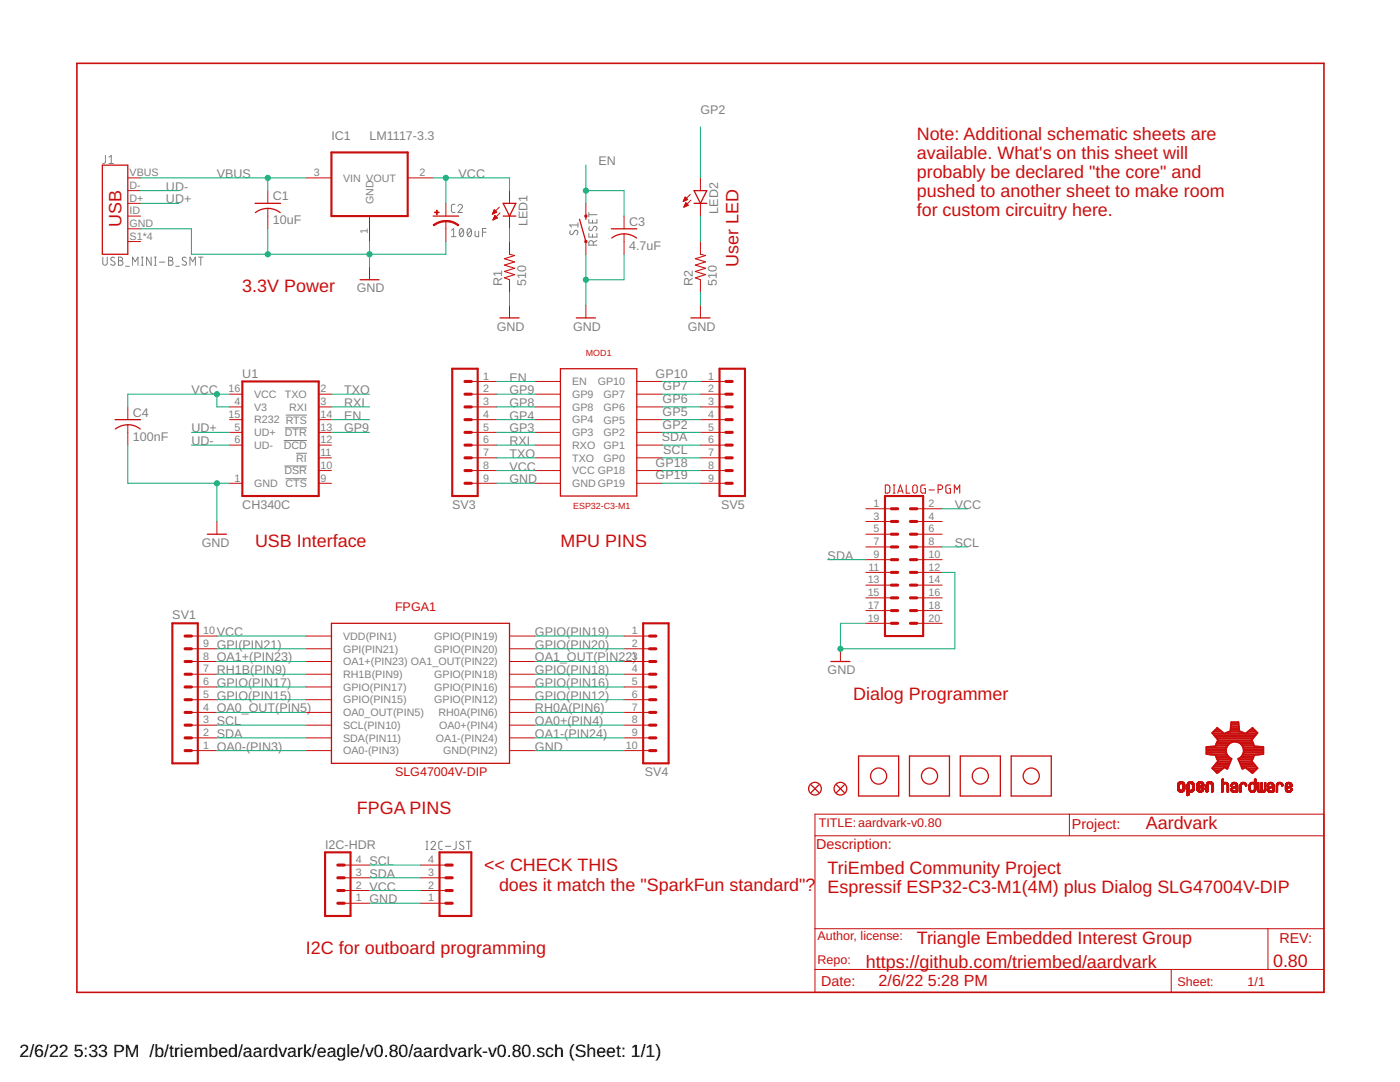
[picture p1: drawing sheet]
<svg xmlns="http://www.w3.org/2000/svg" width="279mm" height="216mm" viewBox="0 0 279 216" stroke-linecap="round" stroke-linejoin="round" font-family="sans-serif">
<g fill="none" stroke="#808080" stroke-width=".2">
<path d="M21 31v1.4l-.2 .2h-.3M21.8 32.6h.8M21.8 31.4l.4-.4v1.6M20.5 51.3v1.2a.44 .44 0 0 0 .5 .4 .44 .44 0 0 0 .4-.4v-1.2M22.9 51.5l-.2-.1a.38 .38 0 0 0-.5 .1 .38 .38 0 0 0 .1 .5l.5 .3a.41 .41 0 0 1 0 .6 .41 .41 0 0 1-.6-.1l-.1-.1M23.6 51.3h.5a.36 .36 0 0 1 .4 .4 .36 .36 0 0 1-.4 .3 .46 .46 0 0 1 .5 .5 .46 .46 0 0 1-.5 .4h-.5zM23.6 52h.5M25.1 53.1h.7M26.5 52.9v-1.6l.5 .9 .5-.9v1.6M28.2 52.9h.4M28.2 51.3h.4M28.4 51.3v1.6"/>
<path d="M30.2 51.3v1.6l-.9-1.6v1.6M30.8 52.9h.4M30.8 51.3h.4M31 51.3v1.6M31.8 52.3h1.1M33.7 51.3h.4a.36 .36 0 0 1 .4 .4 .36 .36 0 0 1-.4 .3 .46 .46 0 0 1 .4 .5 .46 .46 0 0 1-.4 .4h-.4zM33.7 52h.4M35.1 53.1h.7M37.1 51.5l-.1-.1a.38 .38 0 0 0-.6 .1 .38 .38 0 0 0 .2 .5l.5 .3a.44 .44 0 0 1-.1 .7 .44 .44 0 0 1-.7-.3M37.9 52.9v-1.6l.6 .9 .5-.9v1.6M39.6 51.3h.9M40.1 51.3v1.6"/>
<path d="M90.1 46l.4-.4v1.6M90.1 47.2h.9M90.8 40.8h-.5l-.2 .3v1.1l.2 .2h.5M91.4 41.1a.44 .44 0 0 1 .6-.3 .44 .44 0 0 1 .2 .7l-.8 .9h.9M91.8 45.7l.3-.1a.97 .97 0 0 1 0 1.6 1.02 1.02 0 0 1-.3-1.5zM92.5 46l-.8 .9M93.4 45.7l.3-.1a.97 .97 0 0 1 0 1.6 1.02 1.02 0 0 1-.3-1.5zM94 46l-.7 .9M94.8 46.1v1l.3 .1h.4v-1.1M96.3 46.3h.7M97 45.6h-.7v1.6M113.8 46l-.1 .6 .4 .2 .2-.1 .4-.7a.42 .42 0 0 1 .6 .1 .42 .42 0 0 1-.1 .6l-.1 .2"/>
<path d="M115.3 44.9h-1.6l.4 .4M115.3 44.4v.9M117.5 42.4v.9M117.5 43.8v.7h1.6v-.7M117.5 46.6v.7h1.6v-.7M117.5 42.8h1.6M117.6 45.2a.42 .42 0 0 0-.1 .6 .42 .42 0 0 0 .6 .1l.4-.7a.46 .46 0 0 1 .7 .2 .46 .46 0 0 1-.3 .7M118.2 43.9v.6M118.2 46.8v.5M118.4 48.9v-.4a.44 .44 0 0 0-.4-.5 .44 .44 0 0 0-.5 .5v.4h1.6M119.1 48l-.7 .4M56.6 87.9h4.7"/>
<path d="M56.7 93h4.6M56.9 85.4h4.4M57 95.5h4.3M57 82.8h4.3M59.1 90.4h2.2M85 169.5h.4M85 167.9h.4M85.2 167.9v1.6M86 168.2a.45 .45 0 0 1 .6-.3 .45 .45 0 0 1 .2 .7l-.8 .9h.9M88.3 167.9h-.5l-.2 .3v1.1l.2 .2h.5M88.9 168.9h1.1M91 167.9v1.4l-.5 .2"/>
<path d="M92.5 168l-.2-.1a.38 .38 0 0 0-.5 .1 .38 .38 0 0 0 .1 .6l.5 .2a.41 .41 0 0 1 .1 .6 .41 .41 0 0 1-.7 0l-.1-.1M93.1 167.9h.9M93.5 167.9v1.6"/>
</g>
<g fill="none" stroke="#c90d0c" stroke-width=".42">
<path d="M66.1 30.4h15.3v12.7h-15.3zM48.4 76.1h15.2v22.9h-15.2zM90.3 73.6h5v25.4h-5zM143.6 73.6h5.1v25.4h-5.1zM176.6 99h7.6v27.9h-7.6zM34.4 124.4h5.1v27.9h-5.1zM128.4 124.4h5v27.9h-5zM64.9 170.1h5.1v12.7h-5.1zM87.7 170.1h6.4v12.7h-6.4z"/>
<circle cx="116.9" cy="48.2" r=".13"/>
<circle cx="116.9" cy="43.1" r=".13"/>
</g>
<g fill="none" stroke="#c90d0c" stroke-width=".61">
<path d="M92.8 78.7h1.3M92.8 76.1h1.3M144.9 78.7h1.2M144.9 76.1h1.2M92.8 81.2h1.3M92.8 86.3h1.3M92.8 83.7h1.3M92.8 93.9h1.3M92.8 91.4h1.3M92.8 88.8h1.3M92.8 96.4h1.3M144.9 81.2h1.2"/>
<path d="M144.9 86.3h1.2M144.9 83.7h1.2M144.9 93.9h1.2M144.9 91.4h1.2M144.9 88.8h1.2M144.9 96.4h1.2M177.9 106.6h1.3M177.9 104.1h1.3M177.9 101.5h1.3M177.9 111.7h1.3M177.9 109.1h1.3M177.9 114.2h1.3"/>
<path d="M177.9 116.8h1.3M177.9 119.3h1.3M181.7 106.6h1.3M181.7 104.1h1.3M181.7 101.5h1.3M181.7 111.7h1.3M181.7 109.1h1.3M181.7 114.2h1.3M181.7 116.8h1.3M181.7 119.3h1.3M36.9 139.6h1.3M36.9 132h1.3"/>
<path d="M36.9 134.5h1.3M36.9 137.1h1.3M36.9 126.9h1.3M36.9 129.5h1.3M129.6 139.6h1.3M129.6 132h1.3M129.6 134.5h1.3M129.6 137.1h1.3M129.6 126.9h1.3M129.6 129.5h1.3M177.9 121.8h1.3M177.9 124.4h1.3"/>
<path d="M181.7 121.8h1.3M181.7 124.4h1.3M36.9 144.7h1.3M36.9 147.2h1.3M36.9 149.8h1.3M36.9 142.2h1.3M129.6 144.7h1.3M129.6 147.2h1.3M129.6 149.8h1.3M129.6 142.2h1.3M67.4 175.2h1.3M67.4 177.7h1.3"/>
<path d="M67.4 172.6h1.3M89 175.2h1.3M89 177.7h1.3M89 172.6h1.3M67.4 180.2h1.3M89 180.2h1.3"/>
</g>
<g fill="none" stroke="#c90d0c" stroke-width=".2">
<path d="M25.5 35.5h2.5M25.5 38h2.5M53.4 38v2.6M61.1 35.5h5M81.4 35.5h5M101.7 38v2.6M136.5 39.9h.6M136.5 39.8h.7M136.6 39.6h.5M136.6 39.5h.4M136.7 39.4h.1M136.7 39.3l.5 .5-.8 .4z"/>
<path d="M137.8 38.8l-1.4 1.4M137.9 39.9l-1.4 1.4M139.8 35.5v2.5M25.5 40.6h2.5M25.5 45.7h2.5M25.5 43.1h2.5M25.5 48.2h2.5M53.4 41.6v4.1M73.7 43.1v5.1M73.7 53.3v2.5M89 40.6v2.5M89 44.1v4.1"/>
<path d="M98.3 42.7h.1M98.3 42.5h.4M98.4 43.9h.1M98.4 42.4h.6M98.4 42.3h.7M98.4 43.8h.3M98.5 42.2h.5M98.5 43.6h.5M98.6 42.1h.3M98.6 43.5h.7M98.6 41.9h.1M98.6 43.4h.6"/>
<path d="M98.6 41.8l.5 .6-.8 .3zM98.7 43.3h.4M98.7 43.1h.2M98.7 43h.1M98.8 43l-.4 .9M98.8 43l.5 .5-.9 .4M99.7 41.3l-1.4 1.4M99.8 42.5l-1.4 1.4M101.7 43.1v2.6M101.7 48.2v2.5M101.7 55.8v2.6M116.9 40.6v2.5"/>
<path d="M116.9 48.2v2.5M124.5 43.1v2.6M124.5 46.7v4M136.4 40.1h.1M136.4 40h.4M136.5 41.2h.3M136.6 41.1h.4M136.6 41h.7M136.7 40.9h.6M136.7 40.7h.5M136.8 40.6h.2M136.8 40.5h.1"/>
<path d="M136.9 40.4l.5 .6-.9 .3zM139.8 40.6v2.5M139.8 48.2v2.5M139.8 55.8v2.6M45.8 78.7h2.6M63.6 78.7h2.5M94.1 76.1h5M94.1 78.7h5M101.7 60.9v2.5M106.8 76.1h5M106.8 78.7h5M116.9 60.9v2.5"/>
<path d="M127.1 76.1h5.1M127.1 78.7h5.1M139.8 76.1h5.1M139.8 78.7h5.1M139.8 60.9v2.5M25.5 81.2v2.5M25.5 84.8v4M45.8 81.2h2.6M45.8 83.7h2.6M45.8 86.3h2.6M45.8 88.8h2.6M45.8 96.4h2.6"/>
<path d="M63.6 81.2h2.5M63.6 83.7h2.5M63.6 86.3h2.5M63.6 88.8h2.5M63.6 91.4h2.5M63.6 93.9h2.5M63.6 96.4h2.5M94.1 81.2h5M94.1 83.7h5M94.1 86.3h5M94.1 88.8h5M94.1 91.4h5"/>
<path d="M94.1 93.9h5M94.1 96.4h5M106.8 81.2h5M106.8 83.7h5M106.8 86.3h5M106.8 88.8h5M106.8 91.4h5M106.8 93.9h5M106.8 96.4h5M127.1 81.2h5.1M127.1 83.7h5.1M127.1 86.3h5.1"/>
<path d="M127.1 88.8h5.1M127.1 91.4h5.1M127.1 93.9h5.1M127.1 96.4h5.1M139.8 81.2h5.1M139.8 83.7h5.1M139.8 86.3h5.1M139.8 88.8h5.1M139.8 91.4h5.1M139.8 93.9h5.1M139.8 96.4h5.1M176.7 96.8h.6l.2 .2 .1 .9-.3 .5h-.6z"/>
<path d="M178.3 96.8h.3M178.3 98.4h.3M178.4 96.8v1.6M179.2 98.4l.5-1.6 .5 1.6M179.3 98h.8M180.8 96.8v1.6h.8M182.3 96.9l.3-.1 .3 .1 .1 1a.44 .44 0 0 1-.4 .5 .44 .44 0 0 1-.4-.5zM184.7 96.8h-.7l-.2 .2v1l.2 .4h.7v-.9h-.3M185.4 97.8h1.1M187.2 97.7h.5a.44 .44 0 0 0 .4-.5 .44 .44 0 0 0-.4-.4h-.5v1.6M189.7 96.8h-.7l-.2 .2 .1 1.3 .8 .1v-.9h-.3M190.5 98.4v-1.6l.5 .9 .5-.9v1.6"/>
<path d="M43.3 104.1v2.5M172.8 101.5h5.1M172.8 104.1h5.1M172.8 106.6h5.1M172.8 109.1h5.1M172.8 111.7h5.1M172.8 114.2h5.1M172.8 116.8h5.1M172.8 119.3h5.1M183 101.5h5M183 104.1h5M183 106.6h5"/>
<path d="M183 109.1h5M183 111.7h5M183 114.2h5M183 116.8h5M183 119.3h5M38.2 139.6h5.1M38.2 137.1h5.1M38.2 134.5h5.1M38.2 132h5.1M38.2 129.5h5.1M38.2 126.9h5.1M61.1 139.6h5"/>
<path d="M61.1 137.1h5M61.1 134.5h5M61.1 132h5M61.1 129.5h5M61.1 126.9h5M101.7 139.6h5.1M101.7 137.1h5.1M101.7 134.5h5.1M101.7 132h5.1M101.7 129.5h5.1M101.7 126.9h5.1M124.5 139.6h5.1"/>
<path d="M124.5 137.1h5.1M124.5 134.5h5.1M124.5 132h5.1M124.5 129.5h5.1M124.5 126.9h5.1M167.7 129.5v2.5M172.8 121.8h5.1M172.8 124.4h5.1M183 121.8h5M183 124.4h5M38.2 149.8h5.1M38.2 147.2h5.1"/>
<path d="M38.2 144.7h5.1M38.2 142.2h5.1M61.1 149.8h5M61.1 147.2h5M61.1 144.7h5M61.1 142.2h5M101.7 149.8h5.1M101.7 147.2h5.1M101.7 144.7h5.1M101.7 142.2h5.1M124.5 149.8h5.1M124.5 147.2h5.1"/>
<path d="M124.5 144.7h5.1M124.5 142.2h5.1M235 157.4l.4 .1M235 157.4h.4M235 157.3h.4M235 157.2h.4M235 157.1h.4M235 157h.4M235 156.9h.4M235 156.8h.4M235 156.7h.4M235 156.5h.4"/>
<path d="M235 157.6h.5M235 157.5l.5 .1M235 157.5h.4M235 157.6h.6M235.1 157.7h1.3M235.1 156.3h1.2M235.1 157.8h1.2M235.1 156.2h1.2M235.2 157.8h1.1M235.2 156.2h1.1M235.2 157.9h1M235.2 156.1h1"/>
<path d="M235.3 157.9h.9M235.3 156.1h.8M235.3 158h.8M235.4 156.6h-.4M235.4 156h.6M235.5 156.4l-.5 .1M235.5 158.1h.4M235.5 156h.4M235.5 156.4h-.5M235.6 158.1h.2M235.6 156.4h-.6M235.8 156.4h.6"/>
<path d="M235.8 157.7h.6M235.9 156.4h.5M235.9 157.6h.5M235.9 156.4l.5 .1M236 157.5h.4M236 156.5h.4M236 157.5h.5M236 156.6h.5M236 156.5l.5 .1M236.1 157.4h.4M236.1 157.3h.4M236.1 157.2h.4"/>
<path d="M236.1 157.1h.4M236.1 157h.4M236.1 156.9h.4M236.1 156.8h.4M236.1 156.7h.4M236.4 157.6h-.5M236.9 158.6h.4M236.9 158.5h.4M236.9 158.4h.4M236.9 158.3h.4M236.9 158.2h.4M236.9 158.1h.4"/>
<path d="M236.9 157.7h1.4M236.9 157.6h.6M236.9 157.6h.5M236.9 157.5l.5 .1M236.9 157.5h.4M236.9 157.4h.4M236.9 157.3h.4M236.9 157.2h.4M236.9 157.1h.4M236.9 157h.4M236.9 156.9h.4M236.9 156.8h.4"/>
<path d="M236.9 156.7h.4M236.9 156.5h.4M236.9 156.5h.5M237 156.3h1.3M237 156.3h1.2M237 156.2h1.2M237.1 158.7l-.2 .1M237.1 156.2h1.1M237.2 156.1h.9M237.2 156.1h.8M237.2 158.7h-.3M237.3 158.6l-.4 .1"/>
<path d="M237.3 156.6h-.4M237.3 156h.6M237.4 158.1h.4M237.4 156.4l-.5 .1M237.4 156h.4M237.5 156.4h-.5M237.6 158.1h.1M237.6 156.4h-.6M237.7 156.4h.6M237.8 157.6h.5M237.8 156.4h.5M237.9 156.4h.4"/>
<path d="M237.9 156.5h.5M238 157.5h.4M238 157.4h.4M238 157.3h.4M238 157.2h.4M238 157.1h.4M238 157h.4M238 156.9h.4M238 156.8h.4M238 156.7h.4M238 156.6h.4M238 158h-1.1"/>
<path d="M238.1 157.9l-1.2 .1M238.1 157.9h-1.2M238.2 157.8l-1.3 .1M238.2 157.8h-1.3M238.3 157.8h-1.4M238.3 157.6l-.5 .1M238.3 157.5l-.4 .1M238.4 157.5h-.5M238.8 157.5l.5 .1M238.8 157.5h.4M238.8 157.4l.4 .1M238.8 157.4h.4"/>
<path d="M238.8 156.8l.4 .1M238.8 156.8h.4M238.8 156.7h.4M238.8 156.5h.4M238.8 157.6h.6M238.9 157.6l.5 .1M238.9 157.7h1.3M238.9 156.3h1.3M239 157.8h1.1M239 156.2h1.1M239.1 157.9h.9M239.1 156.1h.9"/>
<path d="M239.1 156.1h.8M239.2 158h.7M239.2 156.7h-.4M239.2 156.6h-.4M239.2 156h.6M239.2 156.5l-.4 .1M239.3 157.4h-.5M239.3 156.9h1M239.3 156.4l-.5 .1M239.3 158.1h.5M239.4 157.3h-.6M239.4 156.4h-.6"/>
<path d="M239.4 156h.3M239.4 158.1h.2M239.5 156.8h.8M239.5 156.4h-.6M239.5 157.2l-.7 .1M239.6 157.2h-.8M239.6 156.8h.7M239.6 156.4h.6M239.7 157.7h.5M239.7 156.7h.6M239.7 157.1l-.9 .1M239.7 156.4h.5"/>
<path d="M239.7 157.6h.5M239.8 156.4l.5 .1M239.8 157.1h-1M239.8 156.7h.5M239.8 156.5h.5M239.8 157.5h.5M239.8 156.6h.5M239.9 157.5h.4M239.9 157.4h.4M239.9 157.3h.4M239.9 157.1h-1.1M240 157.2h.3"/>
<path d="M240.1 157h-1.3M240.1 157.2h.1M240.2 157.8h-1.3M240.2 156.9h-1.4M240.3 157.5l-.5 .1M240.7 157.8h.4M240.7 157.7h.4M240.7 157.6h.4M240.7 157.5h.4M240.7 157.4h.4M240.7 157.3h.4M240.7 157.2h.4"/>
<path d="M240.7 157.1h.4M240.7 157h.4M240.7 156.9h.4M240.7 156.8h.4M240.7 156.7h.4M240.7 156.6h.4M240.8 158.1h.1M240.8 156.3h1.3M240.9 156.3h1.2M240.9 156.2h1.1M241 156.1h.9M241 158h-.3"/>
<path d="M241.1 157.9l-.4 .1M241.1 157.9h-.4M241.1 156h.6M241.2 156.5l-.5 .1M241.2 156.5h-.5M241.2 156.4l-.5 .1M241.3 156.4h-.5M241.3 156h.3M241.4 156.4h-.6M241.5 156.4h.6M241.6 156.4h.5M241.7 156.4l.5 .1"/>
<path d="M241.7 156.5h.5M241.8 156.5h.4M241.8 157.9h.4M241.8 157.8h.4M241.8 157.7h.4M241.8 157.6h.4M241.8 157.5h.4M241.8 157.4h.4M241.8 157.3h.4M241.8 157.2h.4M241.8 157.1h.4M241.8 157h.4"/>
<path d="M241.8 156.9h.4M241.8 156.8h.4M241.8 156.7h.4M241.8 156.6h.4M241.8 158.1h.1M242.1 158h-.3M242.2 157.9l-.4 .1M243.8 157.9h.3M243.8 157.8h.3M243.8 157.7h.3M243.8 157.6h.3M243.8 157.5h.3"/>
<path d="M243.8 157.4h.3M243.8 157.3h.3M243.8 157.2h.3M243.8 157.1h.3M243.8 157h.3M243.8 156.9h.3M243.8 156.8h.3M243.8 156.7h.3M243.8 156.6h.4M243.8 156.5h.4M243.8 156.4h1.3M243.8 156.3h1.2"/>
<path d="M243.8 156.2h1.1M243.8 156.1l1.1 .1M243.8 156.1h.3M243.8 156h.3M243.8 155.9h.3M243.8 155.8h.3M243.8 155.7h.3M243.8 155.6h.3M243.8 155.5h.3M243.9 158.1h.1M243.9 155.5h.2M244 155.4h.1"/>
<path d="M244 158.1h-.2M244.1 158h-.3M244.2 156.5l-.4 .1M244.3 156.1h.5M244.3 156.4l-.5 .1M244.4 156.4h-.6M244.6 156.4h.5M244.7 156.4l.5 .1M244.8 156.5h.4M244.9 156.6h.3M244.9 156.7h.3M244.9 157.9h.3"/>
<path d="M244.9 157.8h.3M244.9 157.7h.3M244.9 157.6h.3M244.9 157.5h.3M244.9 157.4h.3M244.9 157.3h.3M244.9 157.2h.3M244.9 157.1h.3M244.9 157h.3M244.9 156.9h.3M244.9 156.8h.3M244.9 158.1h.1"/>
<path d="M245.1 158.1h-.2M245.2 158h-.3M245.2 157.9h-.3M245.6 157.6l.4 .1M245.6 157.6h.4M245.6 157.5h.3M245.7 157.7h.3M245.7 156.7h.2M245.7 157.8h.5M245.7 157.8h.4M245.7 157.4h.3M245.7 156.5h.3"/>
<path d="M245.7 157.8h.8M245.8 157.9h.7M245.8 156.4h1.1M245.8 157.9l.7 .1M245.8 156.3h1M245.9 158h.6M245.9 156.8l-.3 .1M245.9 156.3h.9M245.9 156.8h-.3M245.9 156.2h.9M245.9 157.1h1.1M245.9 156.7l-.3 .1"/>
<path d="M246 157.5h-.4M246 156.7h-.3M246 156.2h.7M246 158.1h.5M246 156.6h-.3M246 157.4l-.3 .1M246 157.1h1M246.1 156.5h-.4M246.1 156.1h.5M246.1 157.4h-.4M246.1 157h.9M246.1 156.4l-.4 .1"/>
<path d="M246.2 158.1h.1M246.2 156.4h-.4M246.3 157.8h.2M246.3 157.3h-.6M246.3 157h.7M246.4 156.9h.6M246.4 157.2l-.7 .1M246.4 156.4h.5M246.5 157.2h-.7M246.5 156.9h.5M246.5 156.4l.5 .1M246.6 156.5h.4"/>
<path d="M246.6 156.8h.4M246.6 156.5l.4 .1M246.7 156.6h.3M246.7 156.8h.3M246.7 156.7h.3M246.7 158.1h.1M246.7 157.9h.3M246.7 157.8h.3M246.7 157.7h.3M246.7 157.6h.3M246.7 157.5h.3M246.7 157.4h.3"/>
<path d="M246.7 157.3h.3M246.7 157.2h.3M246.9 158.1h-.2M247 158h-.3M247 157.1l-1.2 .1M247.5 157.9h.3M247.5 157.8h.3M247.5 157.7h.3M247.5 157.6h.3M247.5 157.5h.3M247.5 157.4h.3M247.5 157.3h.3"/>
<path d="M247.5 157.2h.3M247.5 157.1h.3M247.5 157h.3M247.5 156.9h.3M247.5 156.8h.3M247.5 156.7h.3M247.5 158.1h.1M247.6 156.4h1.1M247.6 158.1h-.1M247.6 156.3h1.1M247.7 156.3h.9M247.7 156.2h.9"/>
<path d="M247.7 158h-.2M247.8 156.2h.7M247.8 156.6h-.3M247.8 156.5l-.3 .1M247.9 156.5h-.4M247.9 156.1h.5M247.9 156.4l-.4 .1M248.1 156.4h-.6M248.2 156.4h.5M248.3 156.4l.5 .1M248.4 156.5h.4M248.5 156.5h.3"/>
<path d="M248.5 156.6h.3M248.5 156.7h.3M248.7 156.8l-.1 .1M248.8 156.8h-.2M248.8 156.7l-.3 .1M249.3 157.5h.3M249.3 157.4h.3M249.3 157.3h.3M249.3 157.2h.3M249.3 157.1h.3M249.3 157h.3M249.3 156.9h.3"/>
<path d="M249.3 156.8h.3M249.3 156.7h.3M249.3 157.6h.3M249.3 156.6h.3M249.3 157.8h.5M249.3 157.7h.4M249.4 157.8h.5M249.4 157.8h1.1M249.4 156.3h1.2M249.4 157.9h1.1M249.5 157.9h.9M249.5 156.3h1.1"/>
<path d="M249.5 156.2h1.1M249.6 156.2h1M249.6 156.6h-.3M249.7 158.1h.6M249.7 156.5h-.4M249.7 158.1h.5M249.7 156.1h.5M249.7 156.4l-.4 .1M249.9 156.4h-.5M249.9 158.1h.1M250 156.4h.6M250.1 157.8h.5"/>
<path d="M250.1 156.4h.5M250.2 156.5h.4M250.3 157.7h.3M250.3 156.5h.3M250.3 157.6h.3M250.3 156.6h.3M250.3 157.5h.3M250.3 157.4h.3M250.3 157.3h.3M250.3 157.2h.3M250.3 157.1h.3M250.3 157h.3"/>
<path d="M250.3 156.9h.3M250.3 156.8h.3M250.3 156.7h.3M250.3 156.1h.3M250.3 156h.3M250.3 155.9h.3M250.3 155.8h.3M250.3 155.7h.3M250.3 155.6h.3M250.3 155.5h.3M250.4 158h-.8M250.4 155.5h.2"/>
<path d="M250.5 155.4h.1M250.5 157.8h-.5M250.6 157.7h-.4M250.6 156.4h-1.2M250.9 157.5h.3M250.9 157.4h.3M250.9 157.3h.3M250.9 157.2h.3M250.9 157.1h.3M250.9 157h.3M250.9 156.9h.3M250.9 156.8h.3"/>
<path d="M250.9 156.7h.3M250.9 156.6h.3M250.9 156.5h.3M250.9 156.4h.3M250.9 156.3h.3M250.9 157.8h.4M250.9 157.7h.3M250.9 157.6h.3M250.9 156.2h.3M251 157.8h1.6M251 156.2h.2M251 157.9h1.5"/>
<path d="M251.1 156.1h.1M251.2 158.1h.4M251.5 158.1h.1M251.5 157.8h.5M251.6 157.7h.3M251.6 157.6h.3M251.6 157.5h.3M251.6 157.4h.3M251.6 157.3h.3M251.6 157.2h.3M251.6 157.1h.3M251.6 157h.3"/>
<path d="M251.6 156.9h.3M251.6 156.8h.3M251.6 156.7h.3M251.6 156.6h.3M251.6 156.5h.3M251.6 156.4h.3M251.6 156.3h.3M251.6 156.2h.3M251.7 158.1h-.5M251.7 156.2h.2M251.8 156.1h.1M251.9 158.1h.5"/>
<path d="M251.9 158.1h.4M252.2 157.8h.4M252.3 157.7h.3M252.3 157.6h.3M252.3 157.5h.3M252.3 157.4h.3M252.3 157.3h.3M252.3 157.2h.3M252.3 157.1h.3M252.3 157h.3M252.3 156.9h.3M252.3 156.8h.3"/>
<path d="M252.3 156.7h.3M252.3 156.6h.3M252.3 156.5h.3M252.3 156.4h.3M252.3 156.3h.3M252.3 156.2h.3M252.4 156.2h.2M252.5 158h-1.4M252.5 156.1h.1M252.6 157.8l-1.6 .1M252.9 157.6l.3 .1M252.9 157.6h.3"/>
<path d="M252.9 157.5h.3M252.9 157.7h.4M252.9 156.7h.3M252.9 157.8h.4M252.9 157.8h.8M253 157.8l.8 .1M253 157.9h.8M253 157.9l.8 .1M253 156.4h1.1M253.1 156.3h1M253.1 156.8l-.2 .1M253.1 158h.7"/>
<path d="M253.2 156.8h-.3M253.2 157.1h1.1M253.2 156.2h.8M253.2 156.7l-.3 .1M253.2 158.1h.6M253.2 156.6h-.3M253.3 157.4l-.4 .1M253.3 156.5l-.4 .1M253.3 158.1h.4M253.3 157.1h1M253.3 157.4h-.4M253.3 156.5h-.4"/>
<path d="M253.3 156.1h.5M253.4 157.4h-.5M253.4 157h.9M253.4 156.4l-.4 .1M253.5 156.4h-.5M253.5 157.3h-.6M253.5 157h.8M253.6 157.2l-.6 .1M253.6 156.9h.7M253.7 156.4h.5M253.7 157.2h-.7M253.7 156.9h.6"/>
<path d="M253.8 156.4l.4 .1M253.9 156.5h.3M253.9 157.1l-.8 .1M253.9 156.8h.4M253.9 156.5l.3 .1M253.9 156.6h.4M254 157.1h.3M254 156.8h.3M254 156.7h.3M254 157.9h.3M254 157.8h.3M254 157.7h.3"/>
<path d="M254 157.6h.3M254 157.5h.3M254 157.4h.3M254 157.3h.3M254 157.2h.3M254 158.1h.1M254.1 158.1h-.1M254.2 158h-.2M254.3 157.9l-.3 .1M254.7 158.1h.1M254.7 157.9h.3M254.7 157.8h.3"/>
<path d="M254.7 157.7h.3M254.7 157.6h.3M254.7 157.5h.3M254.7 157.4h.3M254.7 157.3h.3M254.7 157.2h.3M254.7 157.1h.3M254.7 157h.3M254.7 156.9h.3M254.7 156.8h.3M254.7 156.7h.3M254.8 156.4h1.2"/>
<path d="M254.8 158.1h-.1M254.9 156.3h1M255 158h-.3M255 156.2h.8M255 156.7h-.3M255 156.6h-.3M255.1 156.5l-.4 .1M255.1 156.5h-.4M255.1 156.1h.6M255.2 156.4l-.4 .1M255.3 156.4h-.5M255.5 156.4h.5"/>
<path d="M255.6 156.4l.4 .1M255.7 156.5h.3M255.7 156.5h.4M255.7 156.6h.4M255.8 156.7h.3M255.9 156.8l-.1 .1M256 156.8h-.2M256.1 156.7l-.3 .1M256.5 157.5l.4 .1M256.5 157.5h.3M256.5 157.4h.4M256.5 157.2h.8"/>
<path d="M256.5 157.1h1.1M256.5 157h.3M256.5 156.9h.3M256.5 156.8h.3M256.5 156.7h.3M256.5 157.6l.4 .1M256.5 157.6h.4M256.6 157.7h.4M256.6 157.8h.4M256.6 157.8h.6M256.6 157.8h1.2M256.7 157.9h1"/>
<path d="M256.7 156.3h1M256.8 156.3h.9M256.8 156.2h.8M256.8 156.7h-.3M256.9 157.4l-.4 .1M256.9 156.6h-.4M256.9 156.5l-.4 .1M256.9 158.1h.6M256.9 156.5h-.3M256.9 156.1h.6M257 157.4h-.5M257 158.1h.5"/>
<path d="M257 156.4l-.4 .1M257.1 157.3h-.6M257.1 156.4h-.5M257.2 158.1h.1M257.2 156.9h.7M257.2 157.2l-.7 .1M257.3 157.8h.5M257.3 156.9h.6M257.3 156.4h.5M257.4 156.4l.4 .1M257.4 156.8h.5M257.5 157.1l-1 .1"/>
<path d="M257.5 156.5h.4M257.5 157.7h.4M257.5 156.8h.4M257.5 156.5l.4 .1M257.5 157.1h-1M257.6 157.6h.3M257.6 156.6h.3M257.6 156.7h.3M257.6 157.5h.3M257.6 158h-.8M257.6 157.4h.3M257.7 157.4h.2"/>
<path d="M257.8 157.3h.1M257.8 156.4h-1.2M257.8 157.8h-.4M257.8 157h-.8M257.8 157.7h-.3M257.9 157h-.8M257.9 157.6h-.4M68.7 177.7h5M68.7 175.2h5M68.7 172.6h5M83.9 177.7h5.1M83.9 175.2h5.1"/>
<path d="M83.9 172.6h5.1M162.6 162.5h101.6v35.5h-101.6zM162.6 166.8h101.6M213.4 162.5v4.3M68.7 180.2h5M83.9 180.2h5.1M162.6 185.3h101.6M162.6 193.4h101.6M233.7 193.4v4.6M253 185.3v8.1"/>
</g>
<g fill="none" stroke="#c90d0c" stroke-width=".25">
<path d="M20.4 33h5.1v17.7h-5.1zM138.5 38h2.6l-1.3 2.6zM50.9 40.6h5.1M53.4 41.6l1.6 .3 .9 .5M53.4 41.6l-1.5 .3-.9 .5M71.9 55.8h3.7M86.4 43.1h5.1M100.4 40.6h2.6l-1.3 2.5zM100.4 43.1h2.6M115.7 43.8l1.2 4.4M116.9 43.1v.7M122 45.7h5.1"/>
<path d="M122.1 47.5a4 4 0 0 1 4.9 0M138.5 40.6h2.6M99.8 63.4h3.8M111.8 73.6h15.3v25.4h-15.3zM115 63.4h3.8M137.9 63.4h3.8M23 83.7h5M23 85.6a4 4 0 0 1 5 0M41.4 106.6h3.8M66.1 124.4h35.6v27.9h-35.6zM165.8 132h3.8M161.9 156.6l1.5 1.5"/>
<path d="M163.4 156.6l-1.5 1.5M167 156.6l1.5 1.5M168.5 156.6l-1.5 1.5M171.3 150.9h8v7.9h-8zM181.5 150.9h8v7.9h-8zM191.6 150.9h8v7.9h-8zM201.8 150.9h8v7.9h-8z"/>
<circle cx="162.6" cy="157.4" r="1.27"/>
<circle cx="167.7" cy="157.4" r="1.27"/>
<circle cx="175.3" cy="154.9" r="1.61"/>
<circle cx="185.5" cy="154.9" r="1.61"/>
<circle cx="195.6" cy="154.9" r="1.61"/>
<circle cx="205.8" cy="154.9" r="1.61"/>
</g>
<path d="M15.3 12.6h248.9v185.4h-248.9z" fill="none" stroke="#c90d0c" stroke-width=".32"/>
<path d="M101.7 50.7l1 .3-2 .6 2 .7-2 .6 2 .6-2 .7 2 .6-2 .6 1 .4M139.8 50.7l1 .3-2 .6 2 .7-2 .6 2 .6-2 .7 2 .6-2 .6 1 .4" fill="none" stroke="#c90d0c" stroke-width=".21"/>
<g fill="#c90d0c" stroke="#c90d0c" stroke-width=".2">
<path d="M89 44h.3a3.9 3.9 0 0 1 2.3 .9l-.2 .2-1.4-.7-1-.2z" fill-rule="evenodd"/>
<path d="M86.4 44.9l1.3-.7 1.3-.2v.3l-1 .1-1.4 .7z" fill-rule="evenodd"/>
</g>
<g fill="#c90d0c" stroke="#c90d0c" stroke-width=".2">
<path d="M86.7 42.3h.9v.1h-.9z"/>
<path d="M87.1 41.9h.1v.9h-.1z"/>
</g>
<g fill="none" stroke="#c90d0c" stroke-width=".38">
<path d="M240.8 150.2h3.9M240.8 149.8h3.9M240.8 149.5h3.9M240.8 149.1h4M241.4 150.5h3.4M242 153.3h2.1M242 146.3h2.2M242.2 153h2.9M242.2 146h1.6M242.3 146.7h8.3M242.3 153.7h1.3M242.5 152.6h2.8"/>
<path d="M242.5 145.6h.9M242.6 147h7.7M242.7 148.8h2.3M242.7 154h.5M242.7 150.9h2.3M242.7 148.4h2.6M242.8 152.3h2.6M242.8 151.2h2.6M242.9 147.4h7.1M242.9 148.1h3M242.9 145.3h.1M242.9 145.3l1.5 1.1 1.2-.5 .1-1.8h1.4l.2 1.8 1.2 .5 1.5-1.1"/>
<path d="M242.9 145.3l-1 .9 1.2 1.5-.5 1.2-1.8 .2v1.4l1.8 .1 .5 1.2-1.2 1.5 1 1 1.5-1.2 .5 .3 .9-2-.8-.5M243 151.6h2.7M243.1 151.9h2.5M243.1 147.7h6.7M244.5 146.3h3.8M244.7 149.5l.1 .8 .2 .6M244.7 149.5a1.78 1.78 0 0 1 1.8-1.5 1.78 1.78 0 0 1 1.7 1.5M244.8 153.3h.2M245.4 146h2.1M245.6 145.6h1.7M245.6 145.3h1.7M245.7 144.9h1.5"/>
<path d="M245.7 144.6h1.5M245.7 144.3h1.5M247 148.1h3M247.2 151.6h2.7M247.3 151.9h2.5M247.5 151.2h2.6M247.5 152.3h2.6M247.6 152.6h2.8M247.6 148.4h2.5M247.8 153h2.9M247.8 150.9h2.4M247.9 153.3h.2"/>
<path d="M247.9 148.8h2.3M248.1 150.5h3.4M248.1 149.1h4M248.2 150.2h3.9M248.2 149.5v.6l-.4 .8M248.2 149.5h3.9M248.2 149.8h3.9M248.6 146.3h2.3M248.8 153.3h2.1M249.1 146h1.6M249.2 153.7h1.3M249.5 145.6h.8"/>
<path d="M249.7 154h.5M249.9 145.3h.1M250 145.3l1 .9-1.2 1.5 .5 1.2 1.8 .2v1.4l-1.8 .1-.5 1.2 1.2 1.5-1 1-1.5-1.2-.6 .3-.8-2 .7-.5"/>
</g>
<g fill="none" stroke="#0dab76" stroke-width=".2">
<path d="M28 35.5h33.1M28 38h7.7M53.4 35.5v2.5M86.4 35.5h15.3v2.5M89 35.5v5.1M116.9 33v7.6M116.9 38h7.6v5.1M139.8 25.3v10.2M28 45.7h10.2v5h50.8v-2.5M28 40.6h7.7M53.4 45.7v5M73.7 48.2v5.1"/>
<path d="M101.7 45.7v2.5M101.7 58.4v2.5M116.9 50.7v10.2M124.5 50.7v5.1h-7.6M139.8 43.1v5.1M139.8 58.4v2.5M43.3 78.7v2.5h2.5M45.8 78.7h-20.3v2.5M66.1 78.7h7.6M99.1 78.7h7.7M99.1 76.1h7.7M132.2 78.7h7.6"/>
<path d="M132.2 76.1h7.6M25.5 88.8v7.6h20.3M38.2 88.8h7.6M38.2 86.3h7.6M43.3 96.4v7.7M66.1 81.2h7.6M66.1 86.3h7.6M66.1 83.7h7.6M99.1 93.9h7.7M99.1 81.2h7.7M99.1 96.4h7.7M99.1 91.4h7.7"/>
<path d="M99.1 88.8h7.7M99.1 86.3h7.7M99.1 83.7h7.7M132.2 93.9h7.6M132.2 81.2h7.6M132.2 96.4h7.6M132.2 91.4h7.6M132.2 88.8h7.6M132.2 86.3h7.6M132.2 83.7h7.6M165.2 111.7h7.6M188 101.5h5.1"/>
<path d="M188 114.2h2.6v15.3h-22.9v-5.1h5.1M188 109.1h5.1M43.3 126.9h17.8M43.3 129.5h17.8M43.3 137.1h17.8M43.3 134.5h17.8M43.3 132h17.8M43.3 139.6h17.8M106.8 126.9h17.7M106.8 129.5h17.7M106.8 137.1h17.7M106.8 134.5h17.7"/>
<path d="M106.8 132h17.7M106.8 139.6h17.7M43.3 149.8h17.8M43.3 144.7h17.8M43.3 147.2h17.8M43.3 142.2h17.8M106.8 149.8h17.7M106.8 144.7h17.7M106.8 147.2h17.7M106.8 142.2h17.7M73.7 177.7h10.2M73.7 172.6h10.2"/>
<path d="M73.7 175.2h10.2M73.7 180.2h10.2"/>
</g>
<g fill="#0dab76" stroke="#0dab76" stroke-width=".2">
<circle cx="89" cy="35.5" r=".51"/>
<circle cx="43.3" cy="78.7" r=".51"/>
<circle cx="73.7" cy="50.7" r=".51"/>
<circle cx="53.4" cy="50.7" r=".51"/>
<circle cx="116.9" cy="55.8" r=".51"/>
<circle cx="43.3" cy="96.4" r=".51"/>
<circle cx="167.7" cy="129.5" r=".51"/>
<circle cx="116.9" cy="38" r=".51"/>
<circle cx="53.4" cy="35.5" r=".51"/>
</g>
<g font-size="3.6" fill="#c90d0c">
<text x="183" y="27.9">Note: Additional schematic sheets are</text>
<text x="183" y="31.7">available. What's on this sheet will</text>
<text x="183" y="35.5">probably be declared &quot;the core&quot; and</text>
<text x="183" y="39.3">pushed to another sheet to make room</text>
<text x="24.2" y="45.3" transform="rotate(-90 24.2 45.3)">USB</text>
<text x="183" y="43.1">for custom circuitry here.</text>
<text x="147.4" y="53.3" transform="rotate(-90 147.4 53.3)">User LED</text>
<text x="48.4" y="58.3">3.3V Power</text>
<text x="50.9" y="109.1">USB Interface</text>
<text x="111.8" y="109.1">MPU PINS</text>
<text x="170.3" y="139.6">Dialog Programmer</text>
<text x="71.2" y="162.5">FPGA PINS</text>
<text x="228.7" y="165.5">Aardvark</text>
<text x="96.6" y="173.9">&lt;&lt; CHECK THIS</text>
<text x="99.6" y="177.7">does it match the &quot;SparkFun standard&quot;?</text>
<text x="165.2" y="174.4">TriEmbed Community Project</text>
<text x="165.2" y="178.2">Espressif ESP32-C3-M1(4M) plus Dialog SLG47004V-DIP</text>
<text x="61.1" y="190.4">I2C for outboard programming</text>
<text x="183" y="188.4">Triangle Embedded Interest Group</text>
<text x="172.8" y="193.2">https://github.com/triembed/aardvark</text>
<text x="254.1" y="192.9">0.80</text>
</g>
<g font-size="3.5">
<text x="3.9" y="211">2/6/22</text>
<text x="14.7" y="211">5:33 PM /b/triembed/aardvark/eagle/v0.80/aardvark-v0.80.sch (Sheet: 1/1)</text>
</g>
<g font-size="3.2" fill="#c90d0c">
<text x="175.3" y="196.7">2/6/22</text>
<text x="185.2" y="196.7">5:28 PM</text>
</g>
<g font-size="2.9" fill="#c90d0c">
<text x="213.9" y="165.5">Project:</text>
<text x="162.9" y="169.3">Description:</text>
<text x="255.3" y="188.1">REV:</text>
<text x="163.9" y="196.7">Date:</text>
</g>
<g font-size="2.5" fill="#808080">
<text x="139.8" y="22.8">GP2</text>
<text x="66.1" y="27.9">IC1</text>
<text x="73.8" y="27.9">LM1117-3.3</text>
<text x="43.3" y="35.5">VBUS</text>
<text x="91.5" y="35.5">VCC</text>
<text x="119.5" y="33">EN</text>
<text x="33.1" y="40.6">UD+</text>
<text x="33.1" y="38">UD-</text>
<text x="54.5" y="39.9">C1</text>
<text x="54.5" y="44.8">10uF</text>
<text x="105.2" y="45.1" transform="rotate(-90 105.2 45.1)">LED1</text>
<text x="125.6" y="45">C3</text>
<text x="143.3" y="42.6" transform="rotate(-90 143.3 42.6)">LED2</text>
<text x="125.6" y="49.8">4.7uF</text>
<text x="71.2" y="58.3">GND</text>
<text x="100.2" y="57.1" transform="rotate(-90 100.2 57.1)">R1</text>
<text x="105" y="57.1" transform="rotate(-90 105 57.1)">510</text>
<text x="138.3" y="57.1" transform="rotate(-90 138.3 57.1)">R2</text>
<text x="143.1" y="57.1" transform="rotate(-90 143.1 57.1)">510</text>
<text x="99.2" y="66">GND</text>
<text x="114.4" y="66">GND</text>
<text x="137.2" y="66">GND</text>
<text x="48.4" y="75.5">U1</text>
<text x="101.7" y="76.1">EN</text>
<text x="130.9" y="75.4">GP10</text>
<text x="132.2" y="77.9">GP7</text>
<text x="26.5" y="83.1">C4</text>
<text x="38.2" y="78.7">VCC</text>
<text x="68.7" y="83.7">EN</text>
<text x="68.7" y="81.2">RXI</text>
<text x="68.7" y="78.7">TXO</text>
<text x="101.7" y="83.7">GP4</text>
<text x="101.7" y="78.7">GP9</text>
<text x="101.7" y="81.2">GP8</text>
<text x="132.2" y="83">GP5</text>
<text x="132.2" y="80.4">GP6</text>
<text x="26.5" y="87.9">100nF</text>
<text x="38.2" y="86.3">UD+</text>
<text x="38.2" y="88.8">UD-</text>
<text x="68.7" y="86.3">GP9</text>
<text x="101.7" y="86.3">GP3</text>
<text x="101.7" y="88.8">RXI</text>
<text x="132.1" y="88.1">SDA</text>
<text x="132.2" y="85.5">GP2</text>
<text x="101.7" y="93.9">VCC</text>
<text x="101.7" y="91.4">TXO</text>
<text x="130.9" y="95.7">GP19</text>
<text x="130.9" y="93.1">GP18</text>
<text x="132.4" y="90.6">SCL</text>
<text x="48.4" y="101.5">CH340C</text>
<text x="90.3" y="101.5">SV3</text>
<text x="101.7" y="96.4">GND</text>
<text x="144" y="101.5">SV5</text>
<text x="190.6" y="101.5">VCC</text>
<text x="40.3" y="109.1">GND</text>
<text x="165.2" y="111.7">SDA</text>
<text x="190.6" y="109.1">SCL</text>
<text x="34.4" y="123.6">SV1</text>
<text x="43.3" y="126.9">VCC</text>
<text x="43.3" y="129.5">GPI(PIN21)</text>
<text x="43.3" y="132">OA1+(PIN23)</text>
<text x="106.8" y="126.9">GPIO(PIN19)</text>
<text x="106.8" y="132">OA1_OUT(PIN22)</text>
<text x="106.8" y="129.5">GPIO(PIN20)</text>
<text x="43.3" y="134.5">RH1B(PIN9)</text>
<text x="43.3" y="137.1">GPIO(PIN17)</text>
<text x="106.8" y="137.1">GPIO(PIN16)</text>
<text x="106.8" y="134.5">GPIO(PIN18)</text>
<text x="165.2" y="134.5">GND</text>
<text x="43.3" y="139.6">GPIO(PIN15)</text>
<text x="43.3" y="142.1">OA0_OUT(PIN5)</text>
<text x="106.8" y="139.6">GPIO(PIN12)</text>
<text x="106.8" y="142.1">RH0A(PIN6)</text>
<text x="43.3" y="144.7">SCL</text>
<text x="43.3" y="147.2">SDA</text>
<text x="43.3" y="149.8">OA0-(PIN3)</text>
<text x="106.8" y="149.8">GND</text>
<text x="106.8" y="144.7">OA0+(PIN4)</text>
<text x="106.8" y="147.2">OA1-(PIN24)</text>
<text x="128.7" y="154.8">SV4</text>
<text x="64.9" y="169.3">I2C-HDR</text>
<text x="73.8" y="172.6">SCL</text>
<text x="73.8" y="177.7">VCC</text>
<text x="73.8" y="175.2">SDA</text>
<text x="73.8" y="180.2">GND</text>
</g>
<g font-size="2.5" fill="#c90d0c">
<text x="78.8" y="121.8">FPGA1</text>
<text x="78.8" y="154.8">SLG47004V-DIP</text>
<text x="163.4" y="165">TITLE:aardvark-v0.80</text>
<text x="163.1" y="187.6">Author, license:</text>
<text x="163.1" y="192.4">Repo:</text>
<text x="235" y="196.7">Sheet:</text>
<text x="249" y="196.7">1/1</text>
</g>
<g font-size="2.1" fill="#808080">
<text x="25.9" y="35.1">VBUS</text>
<text x="62.6" y="35.1">3</text>
<text x="83.7" y="35.1">2</text>
<text x="25.9" y="40.2">D+</text>
<text x="25.9" y="37.7">D-</text>
<text x="68.5" y="36.3">VIN VOUT</text>
<text x="74.5" y="40.8" transform="rotate(-90 74.5 40.8)">GND</text>
<text x="25.9" y="45.3">GND</text>
<text x="25.9" y="42.8">ID</text>
<text x="25.9" y="47.8">S1*4</text>
<text x="73.4" y="46.6" transform="rotate(-90 73.4 46.6)">1</text>
<text x="96.4" y="75.8">1</text>
<text x="114.2" y="76.9">EN</text>
<text x="119.3" y="76.9">GP10</text>
<text x="141.3" y="75.8">1</text>
<text x="45.6" y="83.4">15</text>
<text x="45.6" y="78.3">16</text>
<text x="46.8" y="80.8">4</text>
<text x="50.7" y="82">V3</text>
<text x="50.7" y="79.4">VCC</text>
<text x="56.9" y="79.4">TXO</text>
<text x="57.7" y="82">RXI</text>
<text x="64" y="83.4">14</text>
<text x="64" y="80.8">3</text>
<text x="64" y="78.3">2</text>
<text x="96.4" y="78.3">2</text>
<text x="96.4" y="80.8">3</text>
<text x="96.4" y="83.4">4</text>
<text x="114.2" y="82">GP8</text>
<text x="114.2" y="79.4">GP9</text>
<text x="120.5" y="82">GP6</text>
<text x="120.5" y="79.4">GP7</text>
<text x="141.3" y="78.3">2</text>
<text x="141.3" y="80.8">3</text>
<text x="141.3" y="83.4">4</text>
<text x="46.8" y="85.9">5</text>
<text x="46.8" y="88.5">6</text>
<text x="50.7" y="84.5">R232 RTS</text>
<text x="50.7" y="87">UD+</text>
<text x="50.7" y="89.6">UD-</text>
<text x="56.6" y="89.6">DCD</text>
<text x="56.9" y="87">DTR</text>
<text x="64" y="88.5">12</text>
<text x="64" y="85.9">13</text>
<text x="96.4" y="85.9">5</text>
<text x="96.4" y="88.5">6</text>
<text x="114.2" y="84.5">GP4</text>
<text x="114.2" y="87">GP3</text>
<text x="114.2" y="89.6">RXO</text>
<text x="120.5" y="89.6">GP1</text>
<text x="120.5" y="87">GP2</text>
<text x="120.5" y="84.5">GP5</text>
<text x="141.3" y="85.9">5</text>
<text x="141.3" y="88.5">6</text>
<text x="56.8" y="94.7">DSR</text>
<text x="59.1" y="92.1">RI</text>
<text x="64" y="93.5">10</text>
<text x="64" y="91">11</text>
<text x="96.4" y="91">7</text>
<text x="96.4" y="93.5">8</text>
<text x="114.2" y="92.1">TXO</text>
<text x="114.2" y="94.7">VCC GP18</text>
<text x="120.5" y="92.1">GP0</text>
<text x="141.3" y="91">7</text>
<text x="141.3" y="93.5">8</text>
<text x="46.8" y="96.1">1</text>
<text x="50.7" y="97.2">GND</text>
<text x="57" y="97.2">CTS</text>
<text x="64" y="96.1">9</text>
<text x="96.4" y="96.1">9</text>
<text x="114.2" y="97.2">GND GP19</text>
<text x="141.3" y="96.1">9</text>
<text x="174.4" y="101.2">1</text>
<text x="185.3" y="101.2">2</text>
<text x="174.4" y="103.7">3</text>
<text x="174.4" y="106.2">5</text>
<text x="185.3" y="103.7">4</text>
<text x="185.3" y="106.2">6</text>
<text x="173.3" y="113.9">11</text>
<text x="174.4" y="108.8">7</text>
<text x="174.4" y="111.3">9</text>
<text x="185.3" y="108.8">8</text>
<text x="185.3" y="111.3">10</text>
<text x="185.3" y="113.9">12</text>
<text x="173.2" y="116.4">13</text>
<text x="173.2" y="118.9">15</text>
<text x="185.3" y="116.4">14</text>
<text x="185.3" y="118.9">16</text>
<text x="173.2" y="121.5">17</text>
<text x="173.2" y="124">19</text>
<text x="185.3" y="121.5">18</text>
<text x="185.3" y="124">20</text>
<text x="40.5" y="131.6">8</text>
<text x="40.5" y="129.1">9</text>
<text x="40.5" y="126.6">10</text>
<text x="68.5" y="130.2">GPI(PIN21)</text>
<text x="68.5" y="127.7">VDD(PIN1)</text>
<text x="86.7" y="127.7">GPIO(PIN19)</text>
<text x="86.7" y="130.2">GPIO(PIN20)</text>
<text x="126.1" y="126.6">1</text>
<text x="126.1" y="129.1">2</text>
<text x="126.1" y="131.6">3</text>
<text x="40.5" y="136.7">6</text>
<text x="40.5" y="134.2">7</text>
<text x="68.5" y="132.8">OA1+(PIN23) OA1_OUT(PIN22)</text>
<text x="68.5" y="135.3">RH1B(PIN9)</text>
<text x="68.5" y="137.8">GPIO(PIN17)</text>
<text x="86.7" y="135.3">GPIO(PIN18)</text>
<text x="86.7" y="137.8">GPIO(PIN16)</text>
<text x="126.1" y="134.2">4</text>
<text x="126.1" y="136.7">5</text>
<text x="40.5" y="141.8">4</text>
<text x="40.5" y="139.3">5</text>
<text x="68.5" y="140.4">GPIO(PIN15)</text>
<text x="68.5" y="142.9">OA0_OUT(PIN5)</text>
<text x="86.7" y="140.4">GPIO(PIN12)</text>
<text x="87.5" y="142.9">RH0A(PIN6)</text>
<text x="126.1" y="139.3">6</text>
<text x="126.1" y="141.8">7</text>
<text x="40.5" y="149.4">1</text>
<text x="40.5" y="146.9">2</text>
<text x="40.5" y="144.3">3</text>
<text x="68.5" y="145.4">SCL(PIN10)</text>
<text x="68.5" y="148">SDA(PIN11)</text>
<text x="87" y="148">OA1-(PIN24)</text>
<text x="87.6" y="145.4">OA0+(PIN4)</text>
<text x="124.9" y="149.4">10</text>
<text x="126.1" y="144.3">8</text>
<text x="126.1" y="146.9">9</text>
<text x="68.5" y="150.5">OA0-(PIN3)</text>
<text x="88.4" y="150.5">GND(PIN2)</text>
<text x="71" y="172.3">4</text>
<text x="85.5" y="172.3">4</text>
<text x="71" y="179.9">1</text>
<text x="71" y="177.3">2</text>
<text x="71" y="174.8">3</text>
<text x="85.5" y="179.9">1</text>
<text x="85.5" y="177.3">2</text>
<text x="85.5" y="174.8">3</text>
</g>
<g font-size="1.8" fill="#c90d0c">
<text x="116.9" y="71">MOD1</text>
<text x="114.4" y="101.5">ESP32-C3-M1</text>
</g>
</svg>
